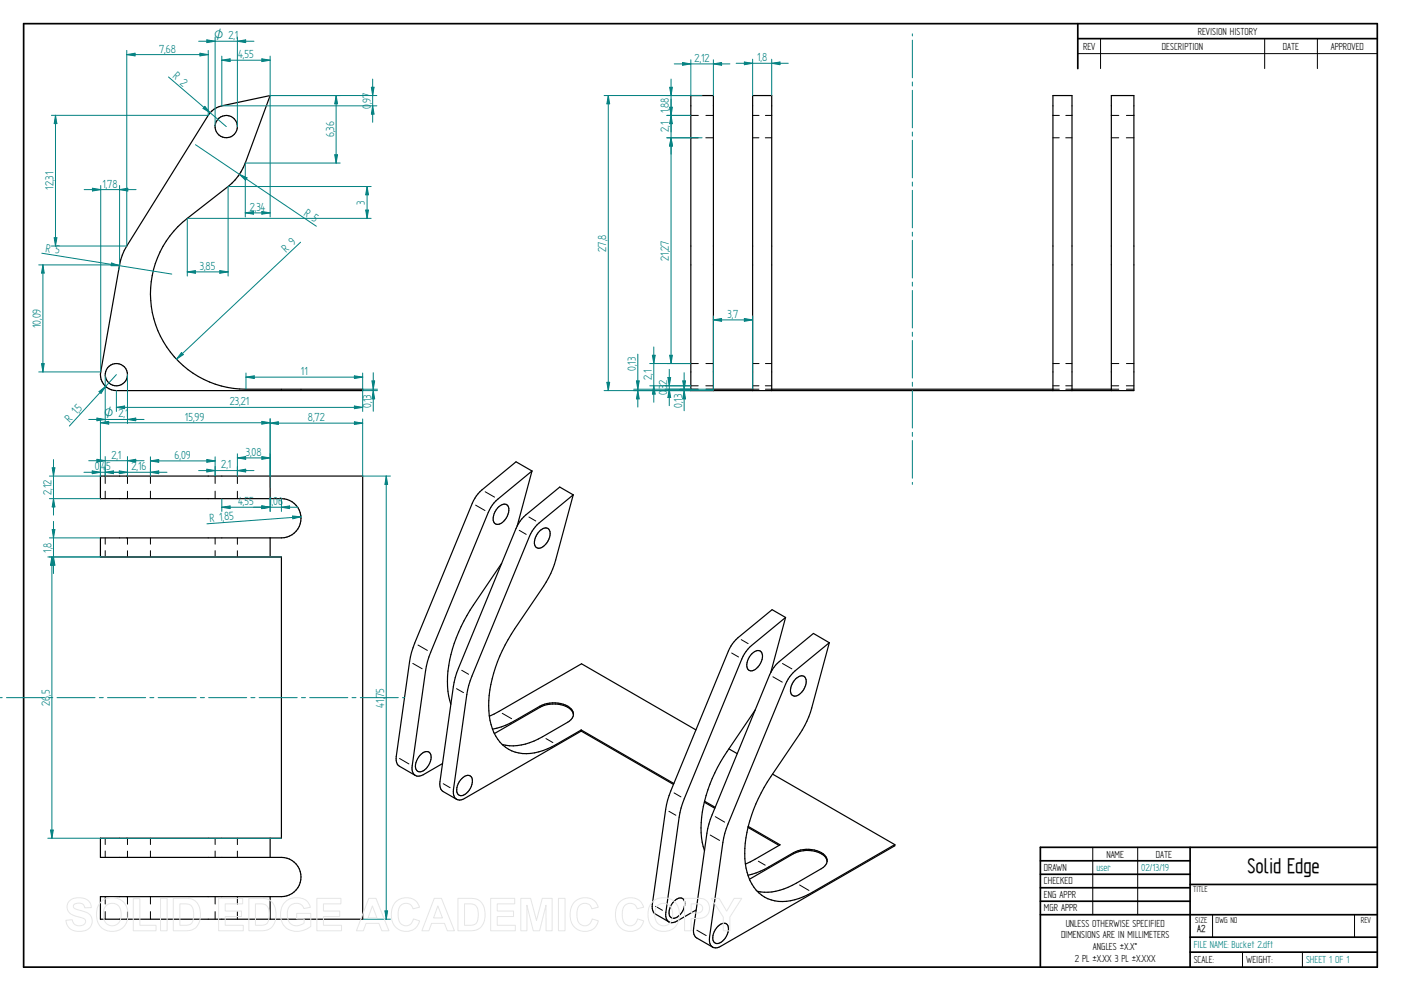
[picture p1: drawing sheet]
<svg xmlns="http://www.w3.org/2000/svg" width="594mm" height="420mm" viewBox="0 0 594 420" stroke-linecap="round" stroke-linejoin="round" font-family="sans-serif">
<g fill="none" stroke="#000" stroke-width=".72">
<path d="M10 10h574v400h-574zM457 10v19.1M457 16.4h127M504.6 359.2v50.8M584 359.2h-142.9v50.8M441.1 365h63.5M441.1 370.7h63.5M441.1 376.4h63.5M504.6 375h79.4M441.1 382.1h63.5M441.1 387.8h142.9M504.6 397.3h79.4"/>
<path d="M504.6 403.7h79.4"/>
</g>
<g fill="none" stroke="#000" stroke-width=".42">
<path d="M466.7 16.4v12.7M536.3 16.4v12.7M558.6 16.4v12.7M457 22.7h127M292.9 58.4h3.2M292.9 48.9h3.2M299.3 58.4h3.2M299.3 48.9h3.2M319.1 58.4h2.7M319.1 48.9h2.8M324.5 58.4h2.7M324.6 48.9h2.6"/>
<path d="M446.5 58.4h2.6M446.5 48.9h2.7M451.9 58.4h2.7M451.9 48.9h2.7M471.2 58.4h3.2M471.2 48.9h3.2M477.6 58.4h3.2M477.6 48.9h3.2M292.9 154.1h3.2M299.3 154.1h3.2M319.1 154.1h2.8M324.6 154.1h2.6"/>
<path d="M446.5 154.1h2.7M451.9 154.1h2.7M471.2 154.1h3.2M477.6 154.1h3.2M119.3 165v.2M119.3 165.4v.2M127.6 165v.2M127.6 165.4v.2M292.9 165h3.2M292.9 163.6h3.2M299.3 163.6h3.2M299.3 165h3.2"/>
<path d="M319.1 165h2.8M319.1 163.6h2.7M324.5 163.6h2.7M324.6 165h2.6M446.5 165h2.7M446.5 163.6h2.6M451.9 163.6h2.7M451.9 165h2.7M471.2 165h3.2M471.2 163.6h3.2M477.6 163.6h3.2M477.6 165h3.2"/>
<path d="M44.6 201.8v3.2M44.6 208.2v3.2M54.1 201.8v3.2M54.1 208.3v3.1M63.8 201.8v3.2M63.8 208.2v3.2M91.2 201.8v3.2M91.2 208.2v3.2M100.7 201.8v3.2M100.7 208.3v3.1M201.7 214.2l3.9 2.3M205.7 208.5l4 2.3"/>
<path d="M224.3 219.2l2.9 1.7M44.6 228v2.7M44.6 233.5v2.6M54.1 228v2.8M54.1 233.5v2.6M63.8 228v2.7M63.8 233.5v2.6M91.2 228v2.7M91.2 233.5v2.6M100.7 228v2.8M100.7 233.5v2.6M220.2 224.8l2.9 1.8"/>
<path d="M177.2 273.5l4 2.3M310.3 276.9l2.9 1.7M314.3 271.2l2.9 1.7M175 281.3l4 2.2M193.6 292l2.9 1.7M195.8 284.2l2.9 1.7M229 299.6v.2M327.7 286.9l4 2.3M331.8 281.3l4 2.3M213 302.4l4 2.3M231.5 313.1l2.9 1.7M169.4 321.6l4 2.3"/>
<path d="M188 332.3l2.9 1.7M285.8 336.2l2.9 1.7M44.6 355.4v2.7M54.1 355.4v2.7M63.8 355.4v2.7M91.2 355.4v2.7M100.7 355.4v2.7M283.6 344l3 1.7M301.2 354l3.9 2.3M303.3 346.2l4 2.4M463.4 359.2v28.6M482.4 359.2v28.6"/>
<path d="M44.6 360.8v2.7M54.1 360.8v2.7M63.8 360.8v2.7M91.2 360.8v2.7M100.7 360.8v2.7M321.6 365.1l2.9 1.7M336.5 361.7v.2M339 375.2l4 2.3M44.6 380.2v3.1M44.6 386.5v3.2M54.1 380.2v3.1M54.1 386.5v3.2"/>
<path d="M63.8 380.2v3.1M63.8 386.5v3.2M91.2 380.2v3.1M91.2 386.5v3.2M100.7 380.2v3.1M100.7 386.5v3.2M278 384.3l2.9 1.7M295.5 394.4l4 2.3M514.2 387.9v9.4M574.4 387.9v9.4M526.9 403.7v6.3M552.3 403.7v6.3"/>
</g>
<g fill="none" stroke="#000" stroke-width=".51">
<path d="M89.8 47.1a9 9 0 0 1 4.3-2.2l20.4-4.4-10.5 28.6a23.2 23.2 0 0 1-7.3 10l-17.3 13.5a40.5 40.5 0 0 0-13.4 45.1 40.5 40.5 0 0 0 38.3 27.3h49.5v.6h-104.4a6.7 6.7 0 0 1-6.7-7.9l8-45.4a22.6 22.6 0 0 1 3.1-8l34.5-55.4zM302.5 165h16.6M302.5 165.6v-125.1h-9.6v125.1h187.9v-125.1h-9.6v125.1M319.1 165.6v-125.1h8.1v125.1M327.2 165h119.3M446.5 165.6v-125.1h8.1v125.1M454.6 165h16.6M225.6 199.7l-6.8-3.9-15.3 12.6-2.7 3.9-25 60.4-1.3 3.9-.8 3.9-5.7 40.3v1.7a2.96 2.96 0 0 0 1.4 2.4l6.7 3.9M225.6 199.7l-14.5 11.9-3 3.5-25.5 61.5-1.3 3.9-.8 3.9-5.7 40.3 .1 2.5 1.2 1.6M225.6 199.7l-6.3 23.3M42.6 201.8h111.2v187.9h-111.2v-9.5h76.7a8.3 8.3 0 0 0 8.3-8.4 8.3 8.3 0 0 0-8.3-8.3h-76.7v-8.1h76.7v-119.3h-76.7v-8.1h76.7a8.3 8.3 0 0 0 8.3-8.3 8.3 8.3 0 0 0-8.3-8.3h-76.7zM114.5 201.8v9.6"/>
<path d="M211 215.4a2.79 2.79 0 0 1 4.4-.9 6.3 6.3 0 0 1-4.3 7.8 2.48 2.48 0 0 1-1.8-3.8zM243.1 209.8l-15.3 12.7-2.8 3.8-24.9 60.4-1.4 3.9-.8 3.9-5.6 40.3v1.7a2.96 2.96 0 0 0 1.3 2.4M243.1 209.8l-5.7-3.3-14.5 11.9-1.6 1.6-2 3M243.1 209.8l-7.5 27.6-2.1 5.8-3 5.4-12.3 18.1a59.5 59.5 0 0 0-10.9 34.7 19.2 19.2 0 0 0 8.3 16.3 19.1 19.1 0 0 0 18.4-1l12.5-7.2M114.5 228v8.1M212.7 238.8l-12 17.7a57.2 57.2 0 0 0-10.8 36.6l1.3 5.5M219.3 223l-24.9 60.4-1.4 3.9-.8 3.9-5.6 40.3v1.7a2.96 2.96 0 0 0 1.3 2.4l5.7 3.3M228.8 225.2l.6-.5a2.23 2.23 0 0 1 2.9-.7 2.23 2.23 0 0 1 .9 2.9 6.4 6.4 0 0 1-4.9 5.6 2.8 2.8 0 0 1-1.4-4.3zM318.8 277.2l.6-.6a2.23 2.23 0 0 1 3-.6 2.23 2.23 0 0 1 .9 2.8 6.4 6.4 0 0 1-4.9 5.6 2.8 2.8 0 0 1-1.4-4.2zM333.1 261.8l-5.7-3.3-15.3 12.6-1.5 1.8-1.7 3.2-24.5 59.3-1.3 3.9-.8 3.9-5.7 40.3v1.7a2.96 2.96 0 0 0 1.4 2.4l5.7 3.3M333.1 261.8l-15.3 12.6-2.7 3.9-25 60.4-1.3 3.9-.8 3.9-5.6 40.3a3.1 3.1 0 0 0 3.1 4.3l1.6-.6 8.1-4.7M333.1 261.8l-6.3 23.3"/>
<path d="M351.7 272.5l-14.5 11.9-2.4 2.5-1.2 2.1-24.9 60.4-1.4 3.9-.8 3.9-5.6 40.3a3.1 3.1 0 0 0 3.2 4.3l1.5-.6 73.8-42.6v-.5M351.7 272.5l-7.5 27.6-2.1 5.7-3 5.4-12.3 18.2a60 60 0 0 0-11 34.7 19.4 19.4 0 0 0 8.4 16.3 19.1 19.1 0 0 0 18.4-1.1l36.8-21.2M351.7 272.5l-6.8-3.9-15.3 12.7-2.8 3.8M326.8 285.1l-24.8 60.4-1.9 5.8-6.1 43.2 .3 1.6 .6 1.2 7.3 4.3M337.3 287.9l.7-.5a2.23 2.23 0 0 1 2.9-.7 2.23 2.23 0 0 1 .9 2.9 6.4 6.4 0 0 1-4.9 5.5 2.8 2.8 0 0 1-1.4-4.2zM207.5 303.7l4.1-2.1 35-20.2 48.5 28.1M208.8 309.2l3.8-1 3.8-1.6 12.6-7.2a12.2 12.2 0 0 1 13.1 1.1 3.4 3.4 0 0 1-1.4 5.7l-10.6 6.1a22.7 22.7 0 0 1-17.2 3.3M243.2 303a7.2 7.2 0 0 0-7.7-4.5l-3.5 .2-2.1 .7-20.3 11.6M246.5 310l-50.2 28.9a2.93 2.93 0 0 1-2.7 0M246.5 309.5v.5M246.5 309.5l39.2 22.7M246.5 310l39.1 22.6"/>
<path d="M309.1 317.5l3.5 2M320.3 300.9l-12 17.7a66.4 66.4 0 0 0-9.5 21M178 320.3a2.75 2.75 0 0 1 4.4-.9 6.3 6.3 0 0 1-4.2 7.8 2.51 2.51 0 0 1-1.8-3.8zM187.7 323.7l-9 5.1a2.83 2.83 0 0 1-2.6 0M195.8 330.1a2.46 2.46 0 0 1 4.3-.4 6.3 6.3 0 0 1-4.7 7.7 2.36 2.36 0 0 1-1.6-3.5l.9-2.4zM298.7 339.7l4.5 2.6M298.8 339.6a37.4 37.4 0 0 0-.1 21.1M327.6 328.2l51.8 29.9M114.5 355.4v8.1M298.7 340.1l4.4 2.6M317.2 350.8l13.2 7.6M317.3 350.4l13.5 7.8-14.7 8.2"/>
<path d="M317.2 371.1l3.4-1 3.5-1.5 12.4-7.1a12.3 12.3 0 0 1 13.2 1.1 3.4 3.4 0 0 1-1.4 5.7l-10.6 6.1a23.2 23.2 0 0 1-16.6 3.5M350.7 365.1a5.9 5.9 0 0 0-5.3-4.2 13.5 13.5 0 0 0-8.9 1l-18.7 10.9M114.5 380.2v9.5M285.9 382.1a2.46 2.46 0 0 1 4.2-.4 6.3 6.3 0 0 1-4.7 7.6 2.75 2.75 0 0 1-1.4-4.2l.8-1.6zM304.4 392.8a2.49 2.49 0 0 1 4.2-.4 6.4 6.4 0 0 1-4.6 7.6 2.36 2.36 0 0 1-1.7-3.4l1-2.4z"/>
<circle cx="95.9" cy="53.7" r="4.7"/>
<circle cx="49.3" cy="158.9" r="4.7"/>
</g>
<path d="M153.8 201.8h11.8M153.8 389.7h11.8M163.2 386.2h1.2l-.6 3.5z" fill="none" stroke="#008080" stroke-width=".42"/>
<path d="M163.2 386.2h1.2l-.6 3.5z" fill="#008080"/>
<path d="M163.8 201.8l.6 3.6h-1.2z" fill="none" stroke="#008080" stroke-width=".42"/>
<path d="M163.8 201.8l.6 3.6h-1.2z" fill="#008080"/>
<path d="M22.1 198.3h1.2l-.6 3.5zM20.9 201.8h21.7M20.9 211.4h21.7M163.8 201.8v187.9" fill="none" stroke="#008080" stroke-width=".42"/>
<path d="M22.1 198.3h1.2l-.6 3.5z" fill="#008080"/>
<path d="M22.7 211.4l.6 3.5h-1.2z" fill="none" stroke="#008080" stroke-width=".42"/>
<path d="M22.7 211.4l.6 3.5h-1.2z" fill="#008080"/>
<path d="M22.7 194.9v23.5M20.9 228h21.7M20.9 236.1h21.7M22.1 224.5h1.2l-.6 3.5z" fill="none" stroke="#008080" stroke-width=".42"/>
<path d="M22.1 224.5h1.2l-.6 3.5z" fill="#008080"/>
<path d="M22.7 236.1l.6 3.5h-1.2z" fill="none" stroke="#008080" stroke-width=".42"/>
<path d="M22.7 236.1l.6 3.5h-1.2z" fill="#008080"/>
<path d="M124.1 218.8l3.5 .3-3.4 .9zM127.6 219.1l-39.8 3M22.7 221.1v22.1" fill="none" stroke="#008080" stroke-width=".42"/>
<path d="M124.1 218.8l3.5 .3-3.4 .9z" fill="#008080"/>
<path d="M94.1 211.4v5.4M94.1 215.1l3.5-.6v1.1zM114.5 211.4v5.4" fill="none" stroke="#008080" stroke-width=".42"/>
<path d="M94.1 215.1l3.5-.6v1.1z" fill="#008080"/>
<path d="M111 214.5l3.5 .6-3.5 .5z" fill="none" stroke="#008080" stroke-width=".42"/>
<path d="M111 214.5l3.5 .6-3.5 .5z" fill="#008080"/>
<path d="M94.1 215.1h20.4M114.5 211.4v5.4M119.3 211.4v5.4M119.3 215.1l3.5-.6v1.1z" fill="none" stroke="#008080" stroke-width=".42"/>
<path d="M119.3 215.1l3.5-.6v1.1z" fill="#008080"/>
<path d="M111 214.5l3.5 .6-3.5 .5z" fill="none" stroke="#008080" stroke-width=".42"/>
<path d="M111 214.5l3.5 .6-3.5 .5z" fill="#008080"/>
<path d="M42.6 177.5v24.3M42.6 179.2l3.5-.6v1.2zM114.5 177.5v24.3M107.5 215.1h18.8" fill="none" stroke="#008080" stroke-width=".42"/>
<path d="M42.6 179.2l3.5-.6v1.2z" fill="#008080"/>
<path d="M111 178.6l3.5 .6-3.5 .6z" fill="none" stroke="#008080" stroke-width=".42"/>
<path d="M111 178.6l3.5 .6-3.5 .6z" fill="#008080"/>
<path d="M42.6 179.2h71.9M42.6 198.5v3.3M44.6 198.5v3.3M44.6 200.2l3.5-.6v1.2z" fill="none" stroke="#008080" stroke-width=".42"/>
<path d="M44.6 200.2l3.5-.6v1.2z" fill="#008080"/>
<path d="M39.1 199.6l3.5 .6-3.5 .6z" fill="none" stroke="#008080" stroke-width=".42"/>
<path d="M39.1 199.6l3.5 .6-3.5 .6z" fill="#008080"/>
<path d="M41.1 194.7l3.5 .6-3.5 .6zM44.6 193.6v8.2M54.1 193.6v8.2M35.6 200.2h16" fill="none" stroke="#008080" stroke-width=".42"/>
<path d="M41.1 194.7l3.5 .6-3.5 .6z" fill="#008080"/>
<path d="M54.1 195.3l3.5-.6v1.2z" fill="none" stroke="#008080" stroke-width=".42"/>
<path d="M54.1 195.3l3.5-.6v1.2z" fill="#008080"/>
<path d="M37.6 195.3h23.5M50.6 199.6l3.5 .6-3.5 .6zM54.1 198.5v3.3M63.8 198.5v3.3" fill="none" stroke="#008080" stroke-width=".42"/>
<path d="M50.6 199.6l3.5 .6-3.5 .6z" fill="#008080"/>
<path d="M63.8 200.2l3.5-.6v1.2z" fill="none" stroke="#008080" stroke-width=".42"/>
<path d="M63.8 200.2l3.5-.6v1.2z" fill="#008080"/>
<path d="M63.8 193.7v8.1M63.8 195.4l3.5-.6v1.2zM91.2 193.7v8.1M47.1 200.2h23.7" fill="none" stroke="#008080" stroke-width=".42"/>
<path d="M63.8 195.4l3.5-.6v1.2z" fill="#008080"/>
<path d="M87.7 194.8l3.5 .6-3.5 .6z" fill="none" stroke="#008080" stroke-width=".42"/>
<path d="M87.7 194.8l3.5 .6-3.5 .6z" fill="#008080"/>
<path d="M63.8 195.4h27.4M87.7 198.9l3.5 .6-3.5 .6zM91.2 197.8v4M100.7 197.8v4" fill="none" stroke="#008080" stroke-width=".42"/>
<path d="M87.7 198.9l3.5 .6-3.5 .6z" fill="#008080"/>
<path d="M100.7 199.5l3.5-.6v1.2z" fill="none" stroke="#008080" stroke-width=".42"/>
<path d="M100.7 199.5l3.5-.6v1.2z" fill="#008080"/>
<path d="M84.2 199.5h23.5M100.7 192.4v9.4M100.7 194.1l3.5-.5v1.1zM114.5 192.4v9.4" fill="none" stroke="#008080" stroke-width=".42"/>
<path d="M100.7 194.1l3.5-.5v1.1z" fill="#008080"/>
<path d="M111 193.6l3.5 .5-3.5 .6z" fill="none" stroke="#008080" stroke-width=".42"/>
<path d="M111 193.6l3.5 .5-3.5 .6z" fill="#008080"/>
<path d="M114.5 177.6v29M150.3 178.8l3.5 .6-3.5 .6zM153.8 177.6v24.2M100.7 194.1h13.8" fill="none" stroke="#008080" stroke-width=".42"/>
<path d="M150.3 178.8l3.5 .6-3.5 .6z" fill="#008080"/>
<path d="M114.5 179.4l3.5-.6v1.2z" fill="none" stroke="#008080" stroke-width=".42"/>
<path d="M114.5 179.4l3.5-.6v1.2z" fill="#008080"/>
<path d="M49.4 165.6v8.9M114.5 179.4h39.3M150.3 172.1l3.5 .6-3.5 .6zM153.8 165.6v8.9" fill="none" stroke="#008080" stroke-width=".42"/>
<path d="M150.3 172.1l3.5 .6-3.5 .6z" fill="#008080"/>
<path d="M49.4 172.7l3.4-.6v1.2z" fill="none" stroke="#008080" stroke-width=".42"/>
<path d="M49.4 172.7l3.4-.6v1.2z" fill="#008080"/>
<path d="M49.4 172.7h104.4M20.3 236.1h99M22 236.1l.6 3.5h-1.2zM20.3 355.4h99" fill="none" stroke="#008080" stroke-width=".42"/>
<path d="M22 236.1l.6 3.5h-1.2z" fill="#008080"/>
<path d="M21.4 351.9h1.2l-.6 3.5z" fill="none" stroke="#008080" stroke-width=".42"/>
<path d="M21.4 351.9h1.2l-.6 3.5z" fill="#008080"/>
<g fill="none" stroke="#008080" stroke-width=".42">
<path d="M386.9 14.4v.8M386.9 17v16M386.9 34.8v1.6M386.9 38.3v15.9M386.9 56v1.7M386.9 59.5v15.9M386.9 77.2v1.7M386.9 80.7v15.9M386.9 98.4v1.7M386.9 101.9v16M386.9 119.6v1.7M386.9 123.1v16"/>
<path d="M386.9 140.8v1.8M386.9 144.4v15.9M153.8 165h6.3M153.8 165.6h6.3M157.7 161.5h1.2l-.6 3.5zM386.9 162.1v1.7M386.9 165.6v15.9M386.9 183.3v1.7M386.9 186.8v15.9M386.9 204.5v.9M22 236.1v119.3M.1 295.8h.8"/>
<path d="M2.7 295.8h16.2M20.7 295.8h1.7M24.2 295.8h16.1M42.1 295.8h1.7M45.6 295.8h16.2M63.5 295.8h1.7M67 295.8h16.2M85 295.8h1.7M88.5 295.8h16.1M106.4 295.8h1.7M109.9 295.8h16.1M127.8 295.8h1.7"/>
<path d="M131.3 295.8h16.2M149.3 295.8h1.7M152.8 295.8h16.1M170.7 295.8h.8"/>
</g>
<path d="M157.7 161.5h1.2l-.6 3.5z" fill="#008080"/>
<path d="M158.3 165.6l.6 3.5h-1.2z" fill="none" stroke="#008080" stroke-width=".42"/>
<path d="M158.3 165.6l.6 3.5h-1.2z" fill="#008080"/>
<path d="M104.3 158.2v6.8M104.3 159.9l3.5-.6v1.2zM153.8 158.2v6.8M158.3 158v16.4" fill="none" stroke="#008080" stroke-width=".42"/>
<path d="M104.3 159.9l3.5-.6v1.2z" fill="#008080"/>
<path d="M150.3 159.3l3.5 .6-3.5 .6z" fill="none" stroke="#008080" stroke-width=".42"/>
<path d="M150.3 159.3l3.5 .6-3.5 .6z" fill="#008080"/>
<path d="M49.4 158.8l-20 21.8M104.3 159.9h49.5M42 166l2.8-2.2-2 3z" fill="none" stroke="#008080" stroke-width=".42"/>
<path d="M42 166l2.8-2.2-2 3z" fill="#008080"/>
<path d="M44.6 158.8v20.8M54.1 158.8v20.8M41.1 177.2l3.5 .6-3.5 .6z" fill="none" stroke="#008080" stroke-width=".42"/>
<path d="M41.1 177.2l3.5 .6-3.5 .6z" fill="#008080"/>
<path d="M54.1 177.8l3.5-.6v1.2z" fill="none" stroke="#008080" stroke-width=".42"/>
<path d="M54.1 177.8l3.5-.6v1.2z" fill="#008080"/>
<path d="M16.4 112.3h34.3M16.4 157.7h26.3M17.6 154.2h1.1l-.5 3.5zM37.6 177.8h23.5" fill="none" stroke="#008080" stroke-width=".42"/>
<path d="M17.6 154.2h1.1l-.5 3.5z" fill="#008080"/>
<path d="M18.2 112.3l.5 3.5h-1.1z" fill="none" stroke="#008080" stroke-width=".42"/>
<path d="M18.2 112.3l.5 3.5h-1.1z" fill="#008080"/>
<path d="M39.2 79.8l3.5 .6-3.5 .6zM42.7 78.7v79M50.7 78.7v33.6M18.2 112.3v45.4" fill="none" stroke="#008080" stroke-width=".42"/>
<path d="M39.2 79.8l3.5 .6-3.5 .6z" fill="#008080"/>
<path d="M50.7 80.4l3.5-.6v1.2z" fill="none" stroke="#008080" stroke-width=".42"/>
<path d="M50.7 80.4l3.5-.6v1.2z" fill="#008080"/>
<path d="M21.8 48.9h66.5M35.7 80.4h22M21.8 104.3h32M23 100.8h1.1l-.6 3.5z" fill="none" stroke="#008080" stroke-width=".42"/>
<path d="M23 100.8h1.1l-.6 3.5z" fill="#008080"/>
<path d="M23.5 48.9l.6 3.5h-1.1z" fill="none" stroke="#008080" stroke-width=".42"/>
<path d="M23.5 48.9l.6 3.5h-1.1z" fill="#008080"/>
<path d="M23.5 48.9v55.4M17.7 107.4l55.1 8.8M47.3 111.5l3.3 1.1h-3.5zM50.7 112.3l-.3 2.1" fill="none" stroke="#008080" stroke-width=".42"/>
<path d="M47.3 111.5l3.3 1.1h-3.5z" fill="#008080"/>
<path d="M53.8 21.4v82.9M53.8 23.2l3.5-.6v1.1zM88.3 21.4v27.5" fill="none" stroke="#008080" stroke-width=".42"/>
<path d="M53.8 23.2l3.5-.6v1.1z" fill="#008080"/>
<path d="M84.8 22.6l3.5 .6-3.5 .5z" fill="none" stroke="#008080" stroke-width=".42"/>
<path d="M84.8 22.6l3.5 .6-3.5 .5z" fill="#008080"/>
<path d="M53.8 23.2h34.5M71.5 32.6l24.5 21.1M86.9 45.1l2.2 2.7-3-1.8z" fill="none" stroke="#008080" stroke-width=".42"/>
<path d="M86.9 45.1l2.2 2.7-3-1.8z" fill="#008080"/>
<path d="M91.2 15.7v38M100.7 15.7v38M100.7 17.5l3.5-.6v1.2z" fill="none" stroke="#008080" stroke-width=".42"/>
<path d="M100.7 17.5l3.5-.6v1.2z" fill="#008080"/>
<path d="M87.7 16.9l3.5 .6-3.5 .6z" fill="none" stroke="#008080" stroke-width=".42"/>
<path d="M87.7 16.9l3.5 .6-3.5 .6z" fill="#008080"/>
<path d="M84.2 17.5h23.5M94.1 44.9h65.7M114.5 40.5h45.3M158 44.9l.6 3.5h-1.1z" fill="none" stroke="#008080" stroke-width=".42"/>
<path d="M158 44.9l.6 3.5h-1.1z" fill="#008080"/>
<path d="M157.5 37h1.1l-.6 3.5z" fill="none" stroke="#008080" stroke-width=".42"/>
<path d="M157.5 37h1.1l-.6 3.5z" fill="#008080"/>
<path d="M94.1 23.8v21.1M94.1 25.5l3.5-.6v1.2zM114.5 23.8v16.7M158 33.5v18.4" fill="none" stroke="#008080" stroke-width=".42"/>
<path d="M94.1 25.5l3.5-.6v1.2z" fill="#008080"/>
<path d="M111 24.9l3.5 .6-3.5 .6z" fill="none" stroke="#008080" stroke-width=".42"/>
<path d="M111 24.9l3.5 .6-3.5 .6z" fill="#008080"/>
<path d="M94.1 25.5h20.4M114.5 40.5h29.8M142.5 40.5l.6 3.5h-1.2zM104 69.1h40.3" fill="none" stroke="#008080" stroke-width=".42"/>
<path d="M142.5 40.5l.6 3.5h-1.2z" fill="#008080"/>
<path d="M141.9 65.6h1.2l-.6 3.5z" fill="none" stroke="#008080" stroke-width=".42"/>
<path d="M141.9 65.6h1.2l-.6 3.5z" fill="#008080"/>
<path d="M114.5 40.5v51.5M142.5 40.5v28.6M104 69.1v22.9M111 89.7l3.5 .6-3.5 .5z" fill="none" stroke="#008080" stroke-width=".42"/>
<path d="M111 89.7l3.5 .6-3.5 .5z" fill="#008080"/>
<path d="M104 90.3l3.5-.6v1.1z" fill="none" stroke="#008080" stroke-width=".42"/>
<path d="M104 90.3l3.5-.6v1.1z" fill="#008080"/>
<path d="M82.9 61.3l51.2 34.6M101.5 73.9l3.3 1.5-.7 1zM104 90.3h10.5" fill="none" stroke="#008080" stroke-width=".42"/>
<path d="M101.5 73.9l3.3 1.5-.7 1z" fill="#008080"/>
<path d="M96.7 79.1v38M79.4 92.6v24.5M93.2 114.7l3.5 .6-3.5 .6z" fill="none" stroke="#008080" stroke-width=".42"/>
<path d="M93.2 114.7l3.5 .6-3.5 .6z" fill="#008080"/>
<path d="M79.4 115.3l3.5-.6v1.2z" fill="none" stroke="#008080" stroke-width=".42"/>
<path d="M79.4 115.3l3.5-.6v1.2z" fill="#008080"/>
<path d="M96.7 79.1h60.7M155.7 79.1l.5 3.5h-1.1zM79.4 92.6h78M79.4 115.3h17.3" fill="none" stroke="#008080" stroke-width=".42"/>
<path d="M155.7 79.1l.5 3.5h-1.1z" fill="#008080"/>
<path d="M155.1 89.1h1.1l-.5 3.5z" fill="none" stroke="#008080" stroke-width=".42"/>
<path d="M155.1 89.1h1.1l-.5 3.5z" fill="#008080"/>
<path d="M155.7 79.1v13.5M127.5 102.7l-52.7 49.6M77 149.5l.8 .8-3 2z" fill="none" stroke="#008080" stroke-width=".42"/>
<path d="M77 149.5l.8 .8-3 2z" fill="#008080"/>
<path d="M256.2 40.5h41.5M256.2 165.6h36.7M257.3 162.1h1.2l-.6 3.5z" fill="none" stroke="#008080" stroke-width=".42"/>
<path d="M257.3 162.1h1.2l-.6 3.5z" fill="#008080"/>
<path d="M257.9 40.5l.6 3.5h-1.2z" fill="none" stroke="#008080" stroke-width=".42"/>
<path d="M257.9 40.5l.6 3.5h-1.2z" fill="#008080"/>
<path d="M292.9 25.4v15.1M302.5 25.4v15.1M302.5 27.1l3.5-.6v1.2zM257.9 40.5v125.1" fill="none" stroke="#008080" stroke-width=".42"/>
<path d="M302.5 27.1l3.5-.6v1.2z" fill="#008080"/>
<path d="M289.4 26.5l3.5 .6-3.5 .6z" fill="none" stroke="#008080" stroke-width=".42"/>
<path d="M289.4 26.5l3.5 .6-3.5 .6z" fill="#008080"/>
<path d="M285.9 27.1h23.6M319.1 25.1v15.4M327.2 25.1v15.4M327.2 26.8l3.5-.5v1.1z" fill="none" stroke="#008080" stroke-width=".42"/>
<path d="M327.2 26.8l3.5-.5v1.1z" fill="#008080"/>
<path d="M315.6 26.3l3.5 .5-3.5 .6z" fill="none" stroke="#008080" stroke-width=".42"/>
<path d="M315.6 26.3l3.5 .5-3.5 .6z" fill="#008080"/>
<path d="M312.2 26.8h22.1M302.5 133.9v31.1M315.6 135l3.5 .6-3.5 .6zM319.1 133.9v31.1" fill="none" stroke="#008080" stroke-width=".42"/>
<path d="M315.6 135l3.5 .6-3.5 .6z" fill="#008080"/>
<path d="M302.5 135.6l3.5-.6v1.2z" fill="none" stroke="#008080" stroke-width=".42"/>
<path d="M302.5 135.6l3.5-.6v1.2z" fill="#008080"/>
<path d="M302.5 135.6h16.6M288.4 165.6h4.5M288.4 165h4.5M290.1 165.6l.6 3.5h-1.2z" fill="none" stroke="#008080" stroke-width=".42"/>
<path d="M290.1 165.6l.6 3.5h-1.2z" fill="#008080"/>
<path d="M289.5 161.5h1.2l-.6 3.5z" fill="none" stroke="#008080" stroke-width=".42"/>
<path d="M289.5 161.5h1.2l-.6 3.5z" fill="#008080"/>
<path d="M290.1 158v16.2M282.1 163.6h10.8M282.1 165h10.8M283.2 160.1h1.2l-.6 3.5z" fill="none" stroke="#008080" stroke-width=".42"/>
<path d="M283.2 160.1h1.2l-.6 3.5z" fill="#008080"/>
<path d="M283.8 165l.6 3.5h-1.2z" fill="none" stroke="#008080" stroke-width=".42"/>
<path d="M283.8 165l.6 3.5h-1.2z" fill="#008080"/>
<path d="M275.5 154.1h17.4M283.8 156.6v15.4M275.5 163.6h17.4M277.2 163.6l.6 3.5h-1.2z" fill="none" stroke="#008080" stroke-width=".42"/>
<path d="M277.2 163.6l.6 3.5h-1.2z" fill="#008080"/>
<path d="M276.6 150.6h1.2l-.6 3.5z" fill="none" stroke="#008080" stroke-width=".42"/>
<path d="M276.6 150.6h1.2l-.6 3.5z" fill="#008080"/>
<path d="M282.8 58.4h14.9M277.2 147.1v23.5M282.8 154.1h10.1M284 150.6h1.1l-.5 3.5z" fill="none" stroke="#008080" stroke-width=".42"/>
<path d="M284 150.6h1.1l-.5 3.5z" fill="#008080"/>
<path d="M284.6 58.4l.5 3.5h-1.1z" fill="none" stroke="#008080" stroke-width=".42"/>
<path d="M284.6 58.4l.5 3.5h-1.1z" fill="#008080"/>
<path d="M282.8 48.9h10.1M282.8 58.4h10.1M284 45.5h1.1l-.5 3.4zM284.6 58.4v95.7" fill="none" stroke="#008080" stroke-width=".42"/>
<path d="M284 45.5h1.1l-.5 3.4z" fill="#008080"/>
<path d="M284.6 58.4l.5 3.5h-1.1z" fill="none" stroke="#008080" stroke-width=".42"/>
<path d="M284.6 58.4l.5 3.5h-1.1z" fill="#008080"/>
<path d="M282.8 48.9h10.1M282.8 40.5h10.1M284.6 42v23.4M284.6 48.9l.5 3.6h-1.1z" fill="none" stroke="#008080" stroke-width=".42"/>
<path d="M284.6 48.9l.5 3.6h-1.1z" fill="#008080"/>
<path d="M284 37h1.1l-.5 3.5z" fill="none" stroke="#008080" stroke-width=".42"/>
<path d="M284 37h1.1l-.5 3.5z" fill="#008080"/>
<path d="M284.6 33.5v22.5M268.7 165h33.8M268.7 165.6h33.8M269.9 161.5h1.2l-.6 3.5z" fill="none" stroke="#008080" stroke-width=".42"/>
<path d="M269.9 161.5h1.2l-.6 3.5z" fill="#008080"/>
<path d="M270.5 165.6l.6 3.5h-1.2z" fill="none" stroke="#008080" stroke-width=".42"/>
<path d="M270.5 165.6l.6 3.5h-1.2z" fill="#008080"/>
<path d="M270.5 150.2v22.4" fill="none" stroke="#008080" stroke-width=".42"/>
<g fill="none" stroke="#e6e6e6" stroke-width=".42">
<path d="M29.6 381.8a6.5 6.5 0 0 1 8.5 .8l.6 2.2-2.8 .1a2.7 2.7 0 0 0-2.1-2 2.7 2.7 0 0 0-2.7 1.1 1.87 1.87 0 0 0 2.2 1.8l1.4 .4a4.4 4.4 0 0 1 4 6.2 6.4 6.4 0 0 1-9.1 1.3l-1.2-1.8-.5-1.7 2.7-.3a2.94 2.94 0 0 0 2.6 2.6 2.94 2.94 0 0 0 3.1-1.9 2.67 2.67 0 0 0-2.9-1.8 4.9 4.9 0 0 1-5-4.3l.4-1.6zM42.8 382.4a6.9 6.9 0 0 1 8.3-.8 6.9 6.9 0 0 1 3 7.7 6.7 6.7 0 0 1-8 5.5 6.7 6.7 0 0 1-5.1-8.3 6.1 6.1 0 0 1 1.8-4.1zM44.8 384.2a3.9 3.9 0 0 1 4.6-.8 3.9 3.9 0 0 1 2 4.3 3.8 3.8 0 0 1-1.9 4.3 3.8 3.8 0 0 1-4.6-.7 6.6 6.6 0 0 1-.1-7.1zM56.5 381h2.8v11.3h6.9v2.3h-9.7zM68.1 380.9h2.8v13.7h-2.8zM73.5 380.9h5a5.9 5.9 0 0 1 6.5 7 5.9 5.9 0 0 1-6.3 6.7h-5.2zM76.3 383.2h1.8a3.4 3.4 0 0 1 4 3.9v1.2a3.2 3.2 0 0 1-3.8 4h-2zM92.7 380.9h10.2v2.3h-7.4v3h6.9v2.4h-6.9v3.7h7.7v2.3h-10.5zM105.5 380.9h5.1a5.9 5.9 0 0 1 6.4 7 5.9 5.9 0 0 1-6.3 6.7h-5.2zM108.3 383.2h1.9a3.4 3.4 0 0 1 4 3.9v1.2a3.2 3.2 0 0 1-3.8 4h-2.1zM120.9 382.4a7.3 7.3 0 0 1 9.7 .1l1 2.2-2.7 .5a3.7 3.7 0 0 0-4.6-2 3.7 3.7 0 0 0-2.5 4.4 4.2 4.2 0 0 0 2.2 4.5 4.2 4.2 0 0 0 5-.8v-1.7h-3.2v-2.3h6v5.4a8.1 8.1 0 0 1-11.8-.8 8.3 8.3 0 0 1 .9-9.5zM134.4 380.9h10.2v2.3h-7.4v3h6.9v2.4h-6.9v3.7h7.6v2.3h-10.4z"/>
<path d="M156.4 380.9h3l5.5 13.7h-3l-1.2-3.1h-5.5l-1.1 3.1h-3zM157.9 384.1l1.9 5.1h-3.7zM167.7 382.5a6 6 0 0 1 10.2 2.1l-2.8 .7a3.2 3.2 0 0 0-3.9-2.2 3.2 3.2 0 0 0-2.4 3.8 4.6 4.6 0 0 0 2.5 5.5 3.2 3.2 0 0 0 4-2.8l2.6 .8a6.1 6.1 0 0 1-7.2 4.3 6.1 6.1 0 0 1-4.8-6.8 7.7 7.7 0 0 1 1.8-5.4zM184.1 380.9h3.1l5.5 13.7h-3l-1.2-3.1h-5.5l-1.1 3.1h-3zM185.7 384.1l1.9 5.1h-3.8zM194.2 380.9h5a5.9 5.9 0 0 1 6.5 7 5.9 5.9 0 0 1-6.3 6.7h-5.2zM197 383.2h1.8a3.4 3.4 0 0 1 4 3.9v1.2a3.2 3.2 0 0 1-3.8 4h-2zM208.1 380.9h10.2v2.3h-7.4v3h6.9v2.4h-6.9v3.7h7.6v2.3h-10.4zM220.8 380.9h4.2l2.5 9.3 2.4-9.3h4.2v13.7h-2.5l-.1-10.8-2.7 10.8h-2.7l-2.7-10.8v10.8h-2.6zM236.8 380.9h2.8v13.7h-2.8zM243.5 382.5a6 6 0 0 1 10.2 2.1l-2.8 .7a3.2 3.2 0 0 0-3.8-2.2 3.2 3.2 0 0 0-2.4 3.8 4.6 4.6 0 0 0 2.4 5.5 3.2 3.2 0 0 0 4-2.8l2.6 .8a6.1 6.1 0 0 1-7.2 4.3 6.1 6.1 0 0 1-4.7-6.8 7.7 7.7 0 0 1 1.7-5.4zM262.7 382.5a6 6 0 0 1 10.2 2.1l-2.7 .7a3.2 3.2 0 0 0-3.9-2.2 3.2 3.2 0 0 0-2.4 3.8 4.6 4.6 0 0 0 2.4 5.5 3.2 3.2 0 0 0 4-2.8l2.7 .8a6.1 6.1 0 0 1-7.2 4.3 6.1 6.1 0 0 1-4.8-6.8 7.7 7.7 0 0 1 1.7-5.4z"/>
<path d="M276.7 382.4a6.9 6.9 0 0 1 8.3-.8 6.9 6.9 0 0 1 3 7.7 6.7 6.7 0 0 1-8.1 5.5 6.7 6.7 0 0 1-5.1-8.3 6.1 6.1 0 0 1 1.9-4.1zM278.7 384.2a3.9 3.9 0 0 1 4.6-.8 3.9 3.9 0 0 1 1.9 4.3 3.8 3.8 0 0 1-1.8 4.3 3.8 3.8 0 0 1-4.7-.7 6.6 6.6 0 0 1 0-7.1zM290.3 380.9h5.2a4.4 4.4 0 0 1 5.4 4.3 4.4 4.4 0 0 1-5.4 4.2h-2.4v5.2h-2.8zM293.1 383.2h1.8a2.1 2.1 0 0 1 2.6 .6 2.1 2.1 0 0 1 0 2.6 3.4 3.4 0 0 1-2.9 .7h-1.5zM301.6 380.9h3.3l3.2 5.4 3.2-5.4h3.2l-5 7.9v5.8h-2.8v-5.8z"/>
</g>
<text font-size="10.1" x="529" y="370.2">Solid Edge</text>
<g font-size="5.6" fill="#008080">
<text x="67.4" y="22.3">7,68</text>
<text x="101" y="24.6">4,55</text>
<text x="294.5" y="26.2">2,12</text>
<text x="321" y="26">1,8</text>
<text x="73" y="32.8" transform="rotate(41 73 32.8)">R 2</text>
<text x="157.2" y="46.2" transform="rotate(-90 157.2 46.2)">0,97</text>
<text x="283.7" y="48" transform="rotate(-90 283.7 48)">1,88</text>
<text x="141.6" y="58.2" transform="rotate(-90 141.6 58.2)">6,36</text>
<text x="283.7" y="55.8" transform="rotate(-90 283.7 55.8)">2,1</text>
<text x="22.7" y="80.3" transform="rotate(-90 22.7 80.3)">12,31</text>
<text x="43.4" y="79.5">1,78</text>
<text x="105.9" y="89.4">2,34</text>
<text x="154.8" y="86.7" transform="rotate(-90 154.8 86.7)">3</text>
<text x="128.5" y="91.1" transform="rotate(34 128.5 91.1)">R 5</text>
<text x="19.1" y="106.7" transform="rotate(9 19.1 106.7)">R 5</text>
<text x="121.4" y="107.2" transform="rotate(-43 121.4 107.2)">R 9</text>
<text x="257" y="106.7" transform="rotate(-90 257 106.7)">27,8</text>
<text x="283.7" y="110.6" transform="rotate(-90 283.7 110.6)">21,27</text>
<text x="84.7" y="114.4">3,85</text>
<text x="308.5" y="134.7">3,7</text>
<text x="17.3" y="139.1" transform="rotate(-90 17.3 139.1)">10,09</text>
<text x="127.6" y="159">11</text>
<text x="269.6" y="157.4" transform="rotate(-90 269.6 157.4)">0,13</text>
<text x="276.4" y="161" transform="rotate(-90 276.4 161)">2,1</text>
<text x="282.9" y="167.6" transform="rotate(-90 282.9 167.6)">0,32</text>
<text x="97.5" y="171.8">23,21</text>
<text x="157.4" y="173.1" transform="rotate(-90 157.4 173.1)">0,13</text>
<text x="289.2" y="173" transform="rotate(-90 289.2 173)">0,13</text>
<text x="29.6" y="179.2" transform="rotate(-47 29.6 179.2)">R 1,</text>
<text x="33.8" y="174.5" transform="rotate(-47 33.8 174.5)">5</text>
<text x="78.4" y="178.4">15,99</text>
<text x="130.5" y="178.5">8,72</text>
<text x="47.2" y="194.4">2,1</text>
<text x="74" y="194.6">6,09</text>
<text x="104.2" y="193.3">3,08</text>
<text x="40.2" y="199.3">0,45</text>
<text x="55.7" y="199.3">2,16</text>
<text x="93.8" y="198.6">2,1</text>
<text x="21.8" y="209.8" transform="rotate(-90 21.8 209.8)">2,12</text>
<text x="101" y="214.2">4,55</text>
<text x="113.8" y="214.2">1,06</text>
<text x="88.9" y="221.1" transform="rotate(-4 88.9 221.1)">R 1,</text>
<text x="95.2" y="220.6" transform="rotate(-4 95.2 220.6)">85</text>
<text x="21.8" y="234.3" transform="rotate(-90 21.8 234.3)">1,8</text>
<text x="21.1" y="299.3" transform="rotate(-90 21.1 299.3)">26,5</text>
<text x="162.9" y="300" transform="rotate(-90 162.9 300)">41,75</text>
</g>
<g font-size="5.4" fill="#008080">
<text x="90.8" y="16.6">O 2,1</text>
<text x="44.2" y="177">O 2,1</text>
</g>
<g font-size="4.9">
<text x="507.9" y="14.7">REVISION HISTORY</text>
<text x="459.3" y="21">REV</text>
<text x="492.7" y="21">DESCRIPTION</text>
<text x="544" y="21">DATE</text>
<text x="564.3" y="21">APPROVED</text>
<text x="469.1" y="363.6">NAME</text>
<text x="490.1" y="363.6">DATE</text>
<text x="442.7" y="369.3">DRAWN</text>
<text x="442.7" y="375">CHECKED</text>
<text x="442.7" y="380.7">ENG APPR</text>
<text x="442.7" y="386.4">MGR APPR</text>
<text x="451.9" y="392.9">UNLESS OTHERWISE SPECIFIED</text>
<text x="449.9" y="397.9">DIMENSIONS ARE IN MILLIMETERS</text>
<text x="455.7" y="407.8">2 PL ±X.XX 3 PL ±X.XXX</text>
<text x="463.5" y="402.9">ANGLES ±X.X°</text>
<text x="506.2" y="408.3">SCALE:</text>
<text x="528.4" y="408.3">WEIGHT:</text>
</g>
<g font-size="4.9" fill="#008080">
<text x="464.9" y="369.3">user</text>
<text x="483.9" y="369.3">02/13/19</text>
<text x="506.2" y="402">FILE NAME: Bucket 2.dft</text>
<text x="553.8" y="408.4">SHEET 1 OF 1</text>
</g>
<text font-size="4.8" x="507.7" y="395.3">A2</text>
<g font-size="4.1">
<text x="505.9" y="378.3">TITLE</text>
<text x="506.9" y="391.1">SIZE</text>
<text x="515.4" y="391.1">DWG NO</text>
<text x="577" y="391.1">REV</text>
</g>
</svg>
